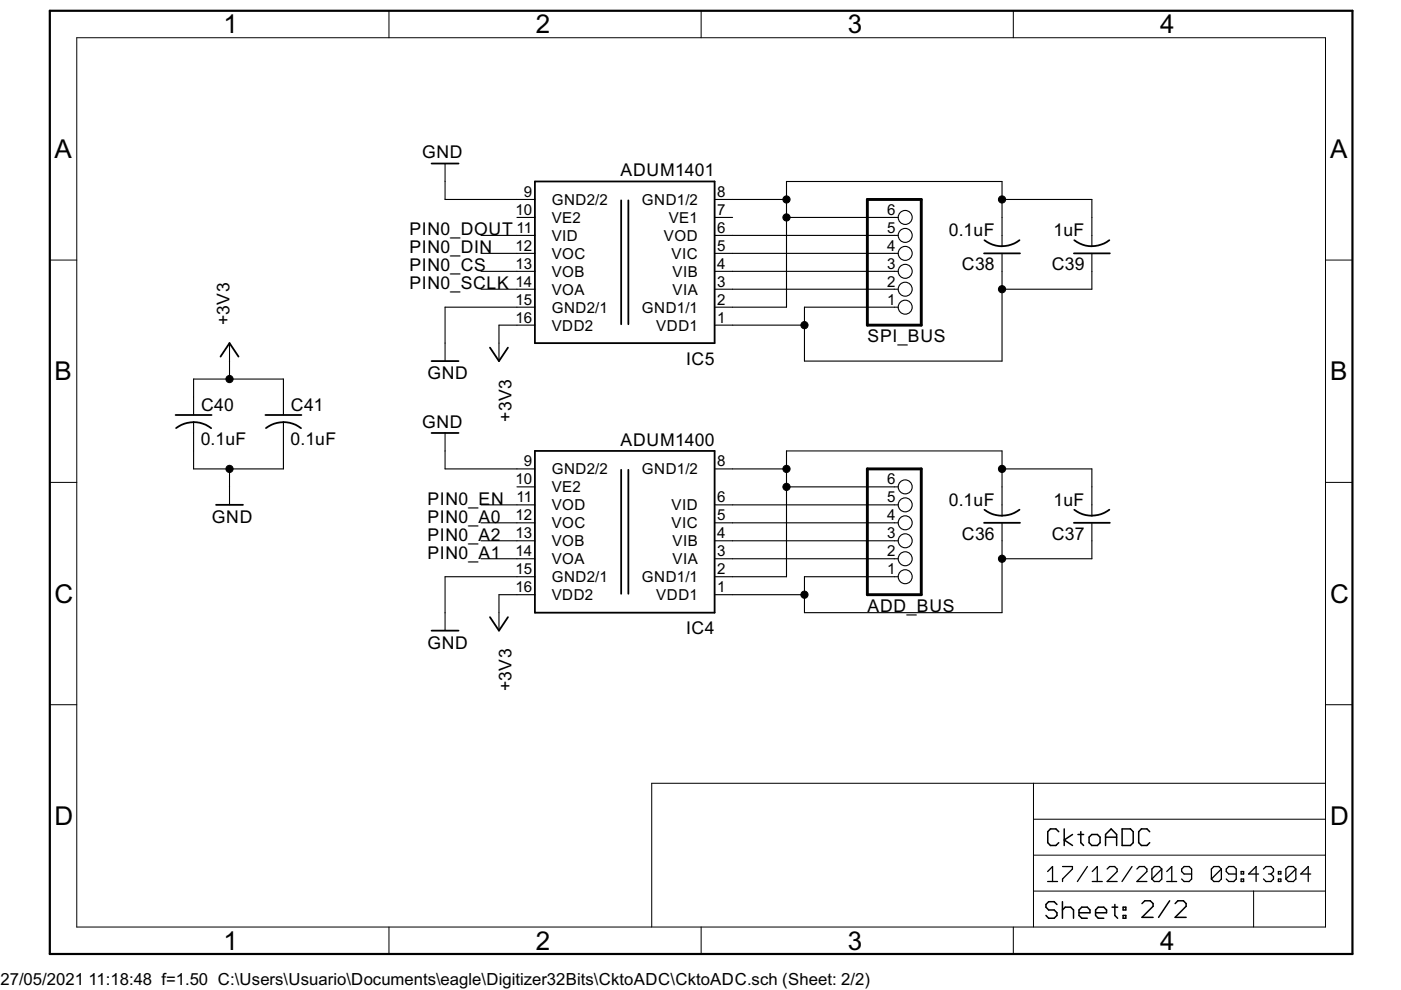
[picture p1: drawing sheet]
<svg xmlns="http://www.w3.org/2000/svg" width="297mm" height="210mm" viewBox="0 0 297 210" stroke-linecap="round" stroke-linejoin="round" font-family="sans-serif">
<g fill="#000" stroke="#000" stroke-width=".21">
<path d="M16.3 8v188.6zM82.5 2.3v5.7zM148.7 2.3v5.7zM214.8 2.3v5.7zM16.3 8h264.7zM10.6 55.1h5.7zM281 55.1h5.7zM10.6 102.3h5.7zM281 102.3h5.7zM10.6 149.4h5.7zM281 149.4h5.7zM138.2 166.1h80.9z"/>
<path d="M219.1 166.1h61.9zM219.1 173.7h61.9zM219.1 166.1v7.6zM16.3 196.6h264.7zM138.2 166.1v30.5zM219.1 188.9v7.7zM219.1 181.3v7.6zM219.1 181.3h61.9zM219.1 173.7v7.6zM265.8 188.9v7.7zM265.8 188.9h15.2zM219.1 188.9h46.7z"/>
<path d="M281 8v188.6zM82.5 196.6v5.7zM148.7 196.6v5.7zM214.8 196.6v5.7z"/>
<circle cx="166.8" cy="42.3" r=".76"/>
<circle cx="166.8" cy="46.1" r=".76"/>
<circle cx="212.4" cy="42.3" r=".76"/>
<circle cx="170.6" cy="68.9" r=".76"/>
<circle cx="212.4" cy="61.3" r=".76"/>
<circle cx="48.7" cy="99.4" r=".76"/>
<circle cx="48.7" cy="80.4" r=".76"/>
<circle cx="166.8" cy="99.4" r=".76"/>
<circle cx="212.4" cy="99.4" r=".76"/>
<circle cx="166.8" cy="103.2" r=".76"/>
<circle cx="212.4" cy="118.5" r=".76"/>
<circle cx="170.6" cy="126.1" r=".76"/>
</g>
<g fill="#000" stroke="#000" stroke-width=".32">
<path d="M222.1 176.3v2.4zM222.1 178.7l.6 .6zM222.7 175.7l-.6 .6zM222.7 179.3h1.2zM222.7 175.7h1.2zM223.9 179.3l.6-.6zM223.9 175.7l.6 .6zM225.6 175.7v3.6zM225.6 178.1l1.8-1.2zM225.6 178.1l1.8 1.2zM228.6 176.9h1.1zM229.2 176.3v2.4z"/>
<path d="M229.2 178.7l.5 .6zM230.9 177.5v1.2zM230.9 178.7l.6 .6zM231.5 179.3h1.2zM231.5 176.9l-.6 .6zM233.2 178.7l-.5 .6zM231.5 176.9h1.2zM233.2 177.5v1.2zM232.7 176.9l.5 .6zM234.4 176.9v2.4zM234.4 176.9l1.2-1.2zM234.4 177.5h2.3z"/>
<path d="M235.6 175.7l1.1 1.2zM236.7 176.9v2.4zM237.9 175.7v3.6zM237.9 179.3h1.8zM239.7 179.3l.6-.6zM237.9 175.7h1.8zM240.3 176.3v2.4zM239.7 175.7l.6 .6zM241.4 176.3v2.4zM241.4 178.7l.6 .6zM242 175.7l-.6 .6zM242 179.3h1.2z"/>
<path d="M242 175.7h1.2zM243.8 178.7l-.6 .6zM243.2 175.7l.6 .6zM221.8 191.8v.5zM221.8 192.3l.5 .6zM222.3 191.2l-.5 .6zM222.3 192.9h1.2zM221.8 194.1l.5 .6zM222.3 191.2h1.2zM223.5 192.9l.6 .6zM222.3 194.7h1.2zM223.5 191.2l.6 .6z"/>
<path d="M224.1 193.5v.6zM224.1 194.1l-.6 .6zM225.3 191.2v3.5zM225.3 192.9l.5-.6zM225.8 192.3h1.2zM227 192.3l.6 .6zM227.6 192.9v1.8zM228.8 192.9v1.2zM229.4 192.3l-.6 .6zM228.8 194.1l.6 .6zM229.4 192.3h1.1zM229.4 194.7h1.1z"/>
<path d="M230.5 192.3l.6 .6zM231.1 192.9v.6zM228.8 193.5h2.3zM232.3 192.9v1.2zM232.9 192.3l-.6 .6zM232.3 194.1l.6 .6zM232.9 192.3h1.1zM232.9 194.7h1.1zM234 192.3l.6 .6zM234.6 192.9v.6zM232.3 193.5h2.3zM235.8 192.3h1.2z"/>
<path d="M236.4 191.8v2.3zM236.4 194.1l.6 .6zM238.1 192.3h.6zM238.1 192.3v.6zM238.1 194.1h.6zM238.1 194.1v.6zM238.7 192.3v.6zM238.1 192.9h.6zM238.7 194.1v.6zM238.1 194.7h.6zM242.1 194.5l2.4-2.3zM242.7 191l-.6 .6z"/>
<path d="M242.7 191h1.2zM242.1 194.5h2.4zM244.5 191.6v.6zM243.9 191l.6 .6zM248 191l-2.4 3.5zM251.5 192.2l-2.3 2.3zM249.7 191l-.5 .6zM249.7 191h1.2zM249.2 194.5h2.3zM251.5 191.6v.6zM250.9 191l.6 .6z"/>
</g>
<g fill="#000" stroke="#000" stroke-width=".28">
<path d="M223.2 183.7l-1.1 1.1zM222.1 186.9h2.1zM223.2 183.7v3.2zM225.3 183.7h2.1zM225.3 186.4v.5zM227.4 183.7v.6zM227.4 184.3l-2.1 2.1zM230.5 183.7l-2.1 3.2zM231.6 184.8l1-1.1zM231.6 186.9h2.1zM232.6 183.7v3.2zM234.7 186.9l2.2-2.1z"/>
<path d="M235.3 183.7l-.6 .6zM235.3 183.7h1zM234.7 186.9h2.2zM236.9 184.3v.5zM236.3 183.7l.6 .6zM240 183.7l-2.1 3.2zM241 186.9l2.2-2.1zM241.6 183.7l-.6 .6zM241.6 183.7h1zM241 186.9h2.2zM243.2 184.3v.5zM242.6 183.7l.6 .6z"/>
<path d="M244.2 184.3v2.1zM244.2 184.3l.6-.6zM246.3 184.3l-2.1 2.1zM244.8 183.7h1zM244.2 186.4l.6 .5zM245.8 183.7l.5 .6zM244.8 186.9h1zM246.3 184.3v2.1zM246.3 186.4l-.5 .5zM247.4 184.8l1-1.1zM247.4 186.9h2.1zM248.4 183.7v3.2z"/>
<path d="M250.5 186.4l.6 .5zM250.5 184.3v.5zM250.5 184.8l.6 .5zM251.1 186.9h1zM251.1 183.7l-.6 .6zM251.1 185.3h1.5zM252.1 186.9l.5-.5zM251.1 183.7h1zM252.6 184.3v2.1zM252.1 183.7l.5 .6zM256.8 184.3v2.1zM256.8 184.3l.6-.6z"/>
<path d="M259 184.3l-2.2 2.1zM257.4 183.7h1zM256.8 186.4l.6 .5zM258.4 183.7l.6 .6zM257.4 186.9h1zM259 184.3v2.1zM259 186.4l-.6 .5zM260 186.4l.5 .5zM260 184.3v.5zM260 184.8l.5 .5zM260.5 186.9h1.1zM260.5 183.7l-.5 .6z"/>
<path d="M260.5 185.3h1.6zM261.6 186.9l.5-.5zM260.5 183.7h1.1zM262.1 184.3v2.1zM261.6 183.7l.5 .6zM263.1 184.8h.6zM263.1 184.8v.5zM263.1 186.4h.6zM263.1 186.4v.5zM263.7 184.8v.5zM263.1 185.3h.6zM263.7 186.4v.5z"/>
<path d="M263.1 186.9h.6zM264.7 185.3h2.1zM266.3 183.7v3.2zM266.3 183.7l-1.6 1.6zM268.4 183.7l-.5 .6zM268.4 183.7h1.1zM267.9 186.4l.5 .5zM269.5 183.7l.5 .6zM268.9 185.3h.6zM269.5 185.3l.5 .5zM268.4 186.9h1.1zM270 184.3v.5z"/>
<path d="M270 184.8l-.5 .5zM270 185.8v.6zM270 186.4l-.5 .5zM271 184.8h.6zM271 184.8v.5zM271 186.4h.6zM271 186.4v.5zM271.6 184.8v.5zM271 185.3h.6zM271.6 186.4v.5zM271 186.9h.6zM272.6 184.3v2.1z"/>
<path d="M272.6 184.3l.6-.6zM272.6 186.4l2.1-2.1zM273.2 183.7h1zM272.6 186.4l.6 .5zM274.2 183.7l.5 .6zM273.2 186.9h1zM274.7 184.3v2.1zM274.2 186.9l.5-.5zM275.8 185.3h2.1zM277.4 183.7v3.2zM277.4 183.7l-1.6 1.6z"/>
</g>
<path d="M10.6 2.3v200zM10.6 2.3h276.1zM10.6 202.3h276.1zM286.7 2.3v200z" fill="#000" stroke="#000" stroke-width=".47"/>
<g fill="#000" stroke="#000" stroke-width=".23">
<path d="M94.4 34.7v3.8zM166.8 38.5h45.6zM212.4 38.5v3.8zM94.4 38.5v3.8zM109.6 49.9h3.8zM109.6 57.5h3.8zM109.6 46.1h3.8zM109.6 42.3h3.8zM109.6 53.7h3.8zM94.4 42.3h15.2zM102 49.9h7.6zM102 57.5h7.6z"/>
<path d="M102 53.7h7.6zM151.5 57.5h3.8zM151.5 42.3h3.8zM151.5 49.9h3.8zM151.5 46.1h3.8zM151.5 53.7h3.8zM155.3 57.5h34.3zM155.3 53.7h34.3zM155.3 49.9h34.3zM166.8 42.3v3.8zM155.3 42.3h11.5zM166.8 38.5v3.8z"/>
<path d="M189.6 57.5h.8zM189.6 53.7h.8zM189.6 49.9h.8zM189.6 46.1h.8zM166.8 46.1h22.8zM212.4 49.9v2.3zM212.4 53.7v3.8zM212.4 46.1v3.8zM212.4 57.5v3.8zM212.4 42.3v3.8zM212.4 42.3h19.1zM231.5 49.9v2.3z"/>
<path d="M231.5 53.7v3.8zM231.5 46.1v3.8zM231.5 42.3v3.8zM48.7 72.7v3.9zM48.7 76.6v3.8zM94.4 72.7v3.9zM94.4 65.1v7.6zM105.8 72.7v3.9zM105.8 68.9v3.8zM109.6 68.9h3.8zM109.6 65.1h3.8zM109.6 61.3h3.8z"/>
<path d="M105.8 68.9h3.8zM94.4 65.1h15.2zM102 61.3h7.6zM151.5 68.9h3.8zM151.5 65.1h3.8zM151.5 61.3h3.8zM155.3 68.9h15.3zM155.3 65.1h11.5zM166.8 46.1v19zM170.6 65.1v3.8zM170.6 65.1h19zM170.6 68.9v7.7z"/>
<path d="M170.6 76.6h41.8zM189.6 65.1h.8zM189.6 61.3h.8zM155.3 61.3h34.3zM212.4 61.3h19.1zM212.4 61.3v15.3zM231.5 57.5v3.8zM41 89.5v2.3zM41 84.2v3.8zM41 91.8v3.8zM41 80.4v3.8zM41 80.4h7.7z"/>
<path d="M41 95.6v3.8zM41 99.4h7.7zM48.7 80.4h11.4zM48.7 99.4h11.4zM60.1 89.5v2.3zM60.1 84.2v3.8zM60.1 91.8v3.8zM60.1 80.4v3.8zM60.1 95.6v3.8zM94.4 91.8v3.8zM94.4 95.6v3.8zM109.6 99.4h3.8z"/>
<path d="M94.4 99.4h15.2zM151.5 99.4h3.8zM155.3 99.4h11.5zM166.8 95.6v3.8zM212.4 99.4v3.8zM212.4 95.6v3.8zM166.8 95.6h45.6zM212.4 99.4h19.1zM48.7 103.2v3.8zM48.7 99.4v3.8zM109.6 118.5h3.8zM109.6 114.7h3.8z"/>
<path d="M109.6 110.8h3.8zM109.6 103.2h3.8zM109.6 107h3.8zM102 107h7.6zM102 110.8h7.6zM102 114.7h7.6zM102 118.5h7.6zM151.5 118.5h3.8zM151.5 114.7h3.8zM151.5 110.8h3.8zM151.5 107h3.8zM155.3 118.5h34.3z"/>
<path d="M155.3 114.7h34.3zM155.3 110.8h34.3zM155.3 107h34.3zM166.8 99.4v3.8zM189.6 118.5h.8zM189.6 114.7h.8zM189.6 110.8h.8zM189.6 107h.8zM189.6 103.2h.8zM166.8 103.2h22.8zM212.4 107v2.3zM212.4 110.8v3.9z"/>
<path d="M212.4 103.2v3.8zM212.4 114.7v3.8zM231.5 107v2.3zM231.5 110.8v3.9zM231.5 103.2v3.8zM231.5 114.7v3.8zM212.4 118.5h19.1zM231.5 99.4v3.8zM94.4 129.9v3.8zM94.4 122.3v7.6zM105.8 129.9v3.8zM105.8 126.1v3.8z"/>
<path d="M109.6 126.1h3.8zM109.6 122.3h3.8zM105.8 126.1h3.8zM94.4 122.3h15.2zM151.5 126.1h3.8zM151.5 122.3h3.8zM155.3 126.1h15.3zM155.3 122.3h11.5zM166.8 103.2v19.1zM170.6 122.3v3.8zM170.6 122.3h19zM170.6 126.1v3.8z"/>
<path d="M170.6 129.9h41.8zM189.6 122.3h.8zM212.4 118.5v11.4z"/>
</g>
<g fill="#000" stroke="#000" stroke-width=".38">
<path d="M91.5 34.7h5.7zM113.4 38.5h38.1zM151.5 38.5v34.2zM131.7 42.5v26.2zM208.6 53.7h7.7zM227.7 53.7h7.6zM48.7 72.7l-1.9 2.9zM48.7 72.7l1.9 2.9zM91.5 76.6h5.7zM103.9 73.7l1.9 2.9zM107.7 73.7l-1.9 2.9zM113.4 38.5v34.2z"/>
<path d="M133.2 42.5v26.2zM113.4 72.7h38.1zM37.2 88h7.7zM56.3 88h7.6zM91.5 91.8h5.7zM113.4 95.6h38.1zM131.7 99.6v26.3zM151.5 95.6v34.3zM45.8 107h5.7zM208.6 110.8h7.7zM227.7 110.8h7.6zM91.5 133.7h5.7z"/>
<path d="M103.9 130.9l1.9 2.8zM107.7 130.9l-1.9 2.8zM113.4 95.6v34.3zM133.2 99.6v26.3zM113.4 129.9h38.1z"/>
</g>
<path d="M208.7 50.9a6 6 0 0 0 7.5 0M227.8 50.9a6 6 0 0 0 7.4 0M41 89.5l2 .3 1.8 1M41 89.5l-1.9 .3-1.8 1M60.1 89.5l1.3 .1a5.6 5.6 0 0 1 2.4 1.2M60.1 89.5l-2 .3-1.7 1M208.7 108.1a6.1 6.1 0 0 0 7.5 0M227.8 108.1a6.1 6.1 0 0 0 7.4 0" fill="none" stroke="#000" stroke-width=".38"/>
<g fill="none" stroke="#000" stroke-width=".23">
<circle cx="191.9" cy="49.9" r="1.48"/>
<circle cx="191.9" cy="53.7" r="1.48"/>
<circle cx="191.9" cy="57.5" r="1.48"/>
<circle cx="191.9" cy="46.1" r="1.48"/>
<circle cx="191.9" cy="61.3" r="1.48"/>
<circle cx="191.9" cy="65.1" r="1.48"/>
<circle cx="191.9" cy="107" r="1.48"/>
<circle cx="191.9" cy="118.5" r="1.48"/>
<circle cx="191.9" cy="114.7" r="1.48"/>
<circle cx="191.9" cy="110.9" r="1.48"/>
<circle cx="191.9" cy="103.2" r="1.48"/>
<circle cx="191.9" cy="122.3" r="1.48"/>
</g>
<path d="M183.9 42.3h11.4zM195.3 42.3v26.6zM183.9 42.3v26.6zM183.9 68.9h11.4zM183.9 99.4h11.4zM195.3 99.4v26.7zM183.9 99.4v26.7zM183.9 126.1h11.4z" fill="#000" stroke="#000" stroke-width=".61"/>
<g font-size="6.2">
<text x="47.4" y="7.1">1</text>
<text x="113.6" y="7.1">2</text>
<text x="179.8" y="7.1">3</text>
<text x="246" y="7.1">4</text>
<text x="11.6" y="33.5">A</text>
<text x="282" y="33.5">A</text>
<text x="11.6" y="80.7">B</text>
<text x="282" y="80.7">B</text>
<text x="11.6" y="127.8">C</text>
<text x="282" y="127.8">C</text>
<text x="11.6" y="174.9">D</text>
<text x="282" y="174.9">D</text>
<text x="47.4" y="201.4">1</text>
<text x="113.6" y="201.4">2</text>
<text x="179.8" y="201.4">3</text>
<text x="246" y="201.4">4</text>
</g>
<g font-size="4.2">
<text x="89.5" y="33.5">GND</text>
<text x="131.6" y="37.3">ADUM1401</text>
<text x="86.8" y="49.9">PIN0_DOUT</text>
<text x="86.8" y="53.7">PIN0_DIN</text>
<text x="201.2" y="50.1">0.1uF</text>
<text x="223.4" y="50.1">1uF</text>
<text x="86.8" y="57.5">PIN0_CS</text>
<text x="204" y="57.3">C38</text>
<text x="223" y="57.3">C39</text>
<text x="86.8" y="61.3">PIN0_SCLK</text>
<text x="48.7" y="68.9" transform="rotate(-90 48.7 68.9)">+3V3</text>
<text x="145.5" y="77.3">IC5</text>
<text x="184" y="72.6">SPI_BUS</text>
<text x="90.6" y="80.4">GND</text>
<text x="42.6" y="87">C40</text>
<text x="61.7" y="87">C41</text>
<text x="108.5" y="89.4" transform="rotate(-90 108.5 89.4)">+3V3</text>
<text x="42.6" y="94.3">0.1uF</text>
<text x="61.6" y="94.3">0.1uF</text>
<text x="89.5" y="90.7">GND</text>
<text x="131.6" y="94.5">ADUM1400</text>
<text x="90.6" y="107">PIN0_EN</text>
<text x="201.2" y="107.2">0.1uF</text>
<text x="223.4" y="107.2">1uF</text>
<text x="44.9" y="110.8">GND</text>
<text x="90.6" y="110.8">PIN0_A0</text>
<text x="90.6" y="114.7">PIN0_A2</text>
<text x="90.6" y="118.5">PIN0_A1</text>
<text x="204" y="114.5">C36</text>
<text x="223" y="114.5">C37</text>
<text x="184" y="129.7">ADD_BUS</text>
<text x="90.6" y="137.5">GND</text>
<text x="145.5" y="134.5">IC4</text>
<text x="108.5" y="146.6" transform="rotate(-90 108.5 146.6)">+3V3</text>
</g>
<g font-size="4">
<text x=".1" y="208.8">27/05/2021</text>
<text x="18.8" y="208.8">11:18:48 f=1.50 C:\Users\Usuario\Documents\eagle\Digitizer32Bits\CktoADC\CktoADC.sch (Sheet: 2/2)</text>
</g>
<g font-size="3.6">
<text x="111.1" y="41.8">9</text>
<text x="152" y="41.8">8</text>
<text x="109.3" y="45.6">10</text>
<text x="117" y="47.2">VE2</text>
<text x="117" y="43.4">GND2/2</text>
<text x="136.1" y="43.4">GND1/2</text>
<text x="141.8" y="47.2">VE1</text>
<text x="152" y="45.6">7</text>
<text x="188.1" y="45.6">6</text>
<text x="109.3" y="53.2">12</text>
<text x="109.5" y="49.4">11</text>
<text x="117" y="51">VID</text>
<text x="140.8" y="51">VOD</text>
<text x="152" y="49.4">6</text>
<text x="152" y="53.2">5</text>
<text x="188.1" y="53.2">4</text>
<text x="188.1" y="49.4">5</text>
<text x="109.3" y="57">13</text>
<text x="117" y="58.7">VOB</text>
<text x="117" y="54.9">VOC</text>
<text x="142.4" y="54.9">VIC</text>
<text x="142.6" y="58.7">VIB</text>
<text x="152" y="57">4</text>
<text x="188.1" y="57">3</text>
<text x="109.3" y="64.6">15</text>
<text x="109.3" y="60.8">14</text>
<text x="117" y="62.5">VOA</text>
<text x="142.6" y="62.5">VIA</text>
<text x="152" y="64.6">2</text>
<text x="152" y="60.8">3</text>
<text x="188.1" y="64.6">1</text>
<text x="188.1" y="60.8">2</text>
<text x="109.3" y="68.4">16</text>
<text x="117" y="70.1">VDD2</text>
<text x="117" y="66.3">GND2/1</text>
<text x="136.1" y="66.3">GND1/1</text>
<text x="139.1" y="70.1">VDD1</text>
<text x="152" y="68.4">1</text>
<text x="111.1" y="98.9">9</text>
<text x="117" y="100.6">GND2/2</text>
<text x="136.1" y="100.6">GND1/2</text>
<text x="152" y="98.9">8</text>
<text x="109.3" y="102.7">10</text>
<text x="109.5" y="106.5">11</text>
<text x="117" y="104.4">VE2</text>
<text x="152" y="106.5">6</text>
<text x="188.1" y="106.5">5</text>
<text x="188.1" y="102.7">6</text>
<text x="109.3" y="110.3">12</text>
<text x="117" y="112">VOC</text>
<text x="117" y="108.2">VOD</text>
<text x="142.4" y="112">VIC</text>
<text x="142.4" y="108.2">VID</text>
<text x="152" y="110.3">5</text>
<text x="188.1" y="110.3">4</text>
<text x="109.3" y="117.9">14</text>
<text x="109.3" y="114.1">13</text>
<text x="117" y="119.6">VOA</text>
<text x="117" y="115.8">VOB</text>
<text x="142.6" y="119.6">VIA</text>
<text x="142.6" y="115.8">VIB</text>
<text x="152" y="117.9">3</text>
<text x="152" y="114.1">4</text>
<text x="188.1" y="117.9">2</text>
<text x="188.1" y="114.1">3</text>
<text x="109.3" y="125.6">16</text>
<text x="109.3" y="121.7">15</text>
<text x="117" y="123.4">GND2/1</text>
<text x="136.1" y="123.4">GND1/1</text>
<text x="152" y="125.6">1</text>
<text x="152" y="121.7">2</text>
<text x="188.1" y="121.7">1</text>
<text x="117" y="127.2">VDD2</text>
<text x="139.1" y="127.2">VDD1</text>
</g>
</svg>
